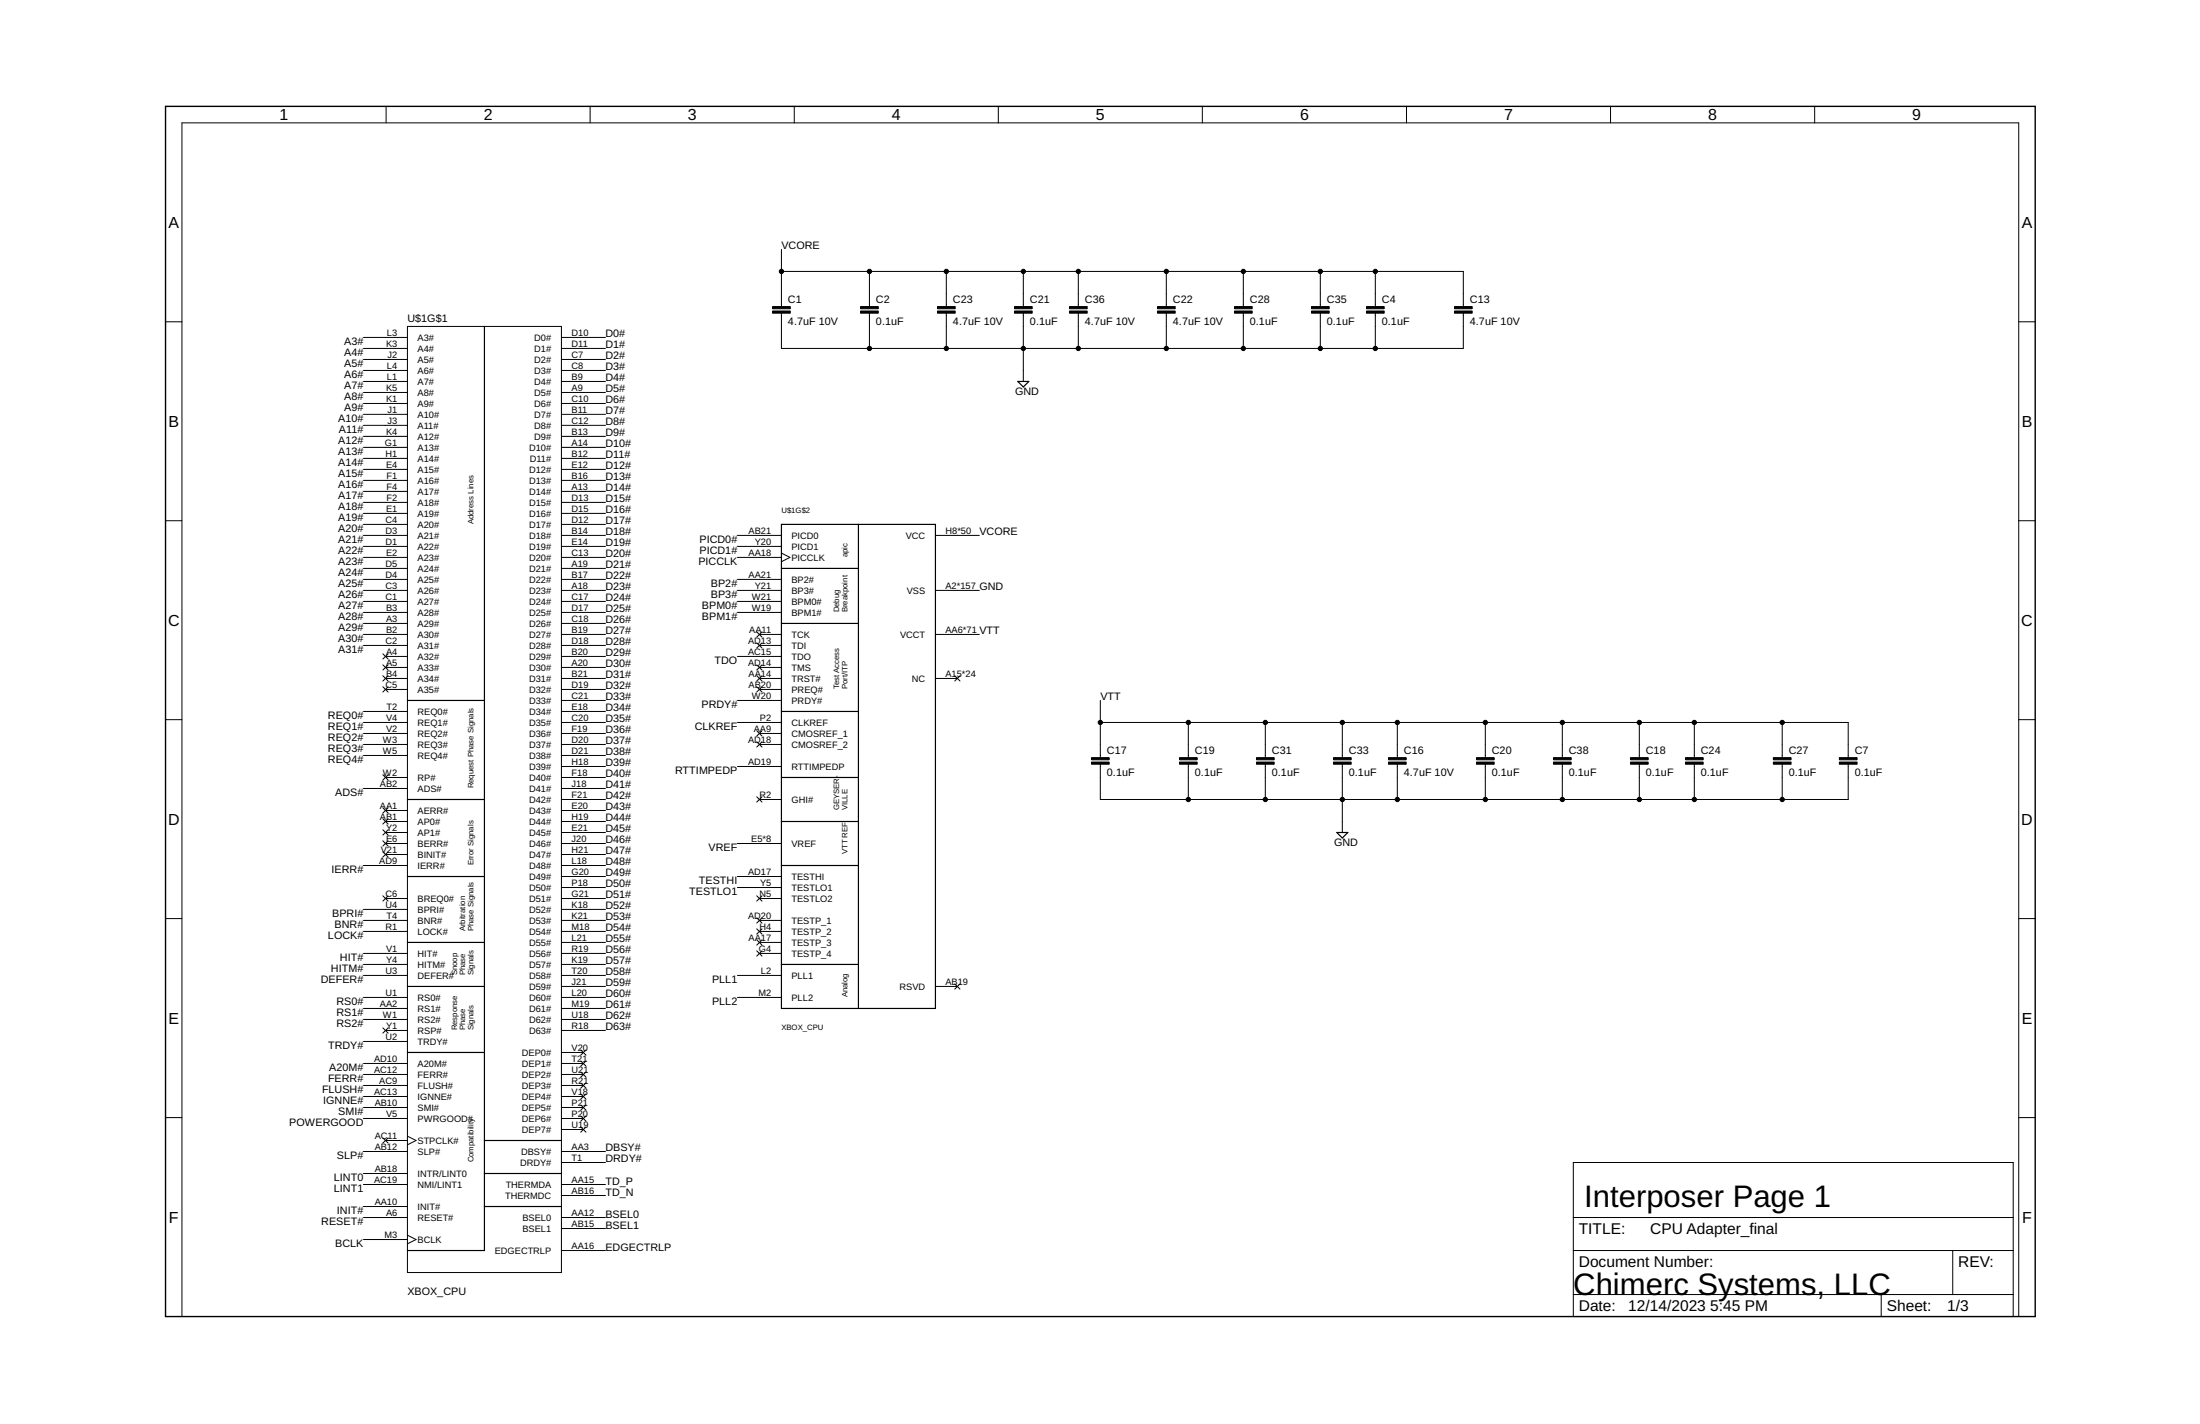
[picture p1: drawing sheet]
<svg xmlns="http://www.w3.org/2000/svg" width="432mm" height="279mm" viewBox="0 0 432 279" stroke-linecap="round" stroke-linejoin="round" font-family="sans-serif">
<g fill="none" stroke="#000" stroke-width=".2">
<path d="M75.8 20.9v3.2M115.8 20.9v3.2M155.9 20.9v3.2M195.9 20.9v3.2M236 20.9v3.2M276.1 20.9v3.2M316.1 20.9v3.2M356.2 20.9v3.2M153.4 48.9v11.3M153.4 53.3h133.8v6.9M170.6 53.3v6.9M185.7 53.3v6.9"/>
<path d="M200.9 53.3v6.9M211.6 53.3v6.9M228.9 53.3v6.9M244 53.3v6.9M259.1 53.3v6.9M269.9 53.3v6.9M32.5 63.1h3.2M71.3 66.2h8.7M71.3 68.4h8.7M71.3 70.5h8.7M71.3 72.7h8.7M71.3 74.8h8.7"/>
<path d="M71.3 77h8.7M71.3 79.2h8.7M80 64.1h30.2v185.6h-30.2zM110.2 66.2h8.6M110.2 68.4h8.6M110.2 70.5h8.6M110.2 72.7h8.6M110.2 74.8h8.6M110.2 77h8.6M110.2 79.2h8.6M153.4 61.4v7h133.8v-7M170.6 61.4v7"/>
<path d="M185.7 61.4v7M200.9 61.4v13.4M211.6 61.4v7M228.9 61.4v7M244 61.4v7M259.1 61.4v7M269.9 61.4v7M396.2 63.1h3.3M71.3 81.3h8.7M71.3 83.5h8.7M71.3 85.6h8.7M71.3 87.8h8.7"/>
<path d="M71.3 89.9h8.7M71.3 92.1h8.7M71.3 94.3h8.7M71.3 96.4h8.7M71.3 98.6h8.7M110.2 81.3h8.6M110.2 83.5h8.6M110.2 85.6h8.6M110.2 87.8h8.6M110.2 89.9h8.6M110.2 92.1h8.6M110.2 94.3h8.6"/>
<path d="M110.2 96.4h8.6M110.2 98.6h8.6M32.5 102.2h3.2M71.3 100.7h8.7M71.3 102.9h8.7M71.3 105.1h8.7M71.3 107.2h8.7M71.3 109.4h8.7M71.3 111.5h8.7M71.3 113.7h8.7M71.3 115.8h8.7M71.3 118h8.7"/>
<path d="M110.2 100.7h8.6M110.2 102.9h8.6M110.2 105.1h8.6M110.2 107.2h8.6M110.2 109.4h8.6M110.2 111.5h8.6M110.2 113.7h8.6M110.2 115.8h8.6M110.2 118h8.6M144.7 105.1h8.7M144.7 107.2h8.7M144.7 109.4h8.7"/>
<path d="M144.7 113.7h8.7M144.7 115.8h8.7M144.7 118h8.7M153.4 108.5l1.6 .9-1.6 .8M183.6 105.1h8.6M183.6 115.8h8.6M396.2 102.2h3.3M71.3 120.2h8.7M71.3 122.3h8.7M71.3 124.5h8.7M71.3 126.6h8.7M71.3 139.6h8.7"/>
<path d="M75.1 128.3l1.1 1M75.1 130.5l1.1 1M75.1 132.6l1.1 1M75.1 134.7l1.1 1.1M75.6 128.8h4.4M75.6 131h4.4M75.6 133.1h4.4M75.6 135.3h4.4M76.2 128.3l-1.1 1M76.2 130.5l-1.1 1M76.2 132.6l-1.1 1M76.2 134.7l-1.1 1.1"/>
<path d="M110.2 120.2h8.6M110.2 122.3h8.6M110.2 124.5h8.6M110.2 126.6h8.6M110.2 128.8h8.6M110.2 131h8.6M110.2 133.1h8.6M110.2 135.3h8.6M110.2 139.6h8.6M110.2 137.4h8.6M144.7 120.2h8.7M144.7 128.8h8.7"/>
<path d="M144.7 137.4h8.7M148.5 124l1.1 1M148.5 126.1l1.1 1M148.5 130.5l1.1 1M148.5 132.6l1.1 1M148.5 134.7l1.1 1.1M149.1 124.5h4.3M149.1 126.6h4.3M149.1 131h4.3M149.1 133.1h4.3M149.1 135.3h4.3M149.6 124l-1.1 1"/>
<path d="M149.6 126.1l-1.1 1M149.6 130.5l-1.1 1M149.6 132.6l-1.1 1M149.6 134.7l-1.1 1.1M183.6 124.5h8.6M183.6 133.1h4.3M187.4 132.6l1 1M188.4 132.6l-1 1M216 137.4v11.3M32.5 141.2h3.2M71.3 141.8h8.7M71.3 143.9h8.7"/>
<path d="M71.3 146.1h8.7M71.3 148.2h8.7M71.3 154.7h8.7M75.1 152l1.1 1.1M75.1 158.5l1.1 1M75.6 152.5h4.4M75.6 159h4.4M76.2 152l-1.1 1.1M76.2 158.5l-1.1 1M110.2 141.8h8.6M110.2 143.9h8.6M110.2 146.1h8.6"/>
<path d="M110.2 148.2h8.6M110.2 152.5h8.6M110.2 154.7h8.6M110.2 159h8.6M110.2 150.4h8.6M110.2 156.9h8.6M144.7 141.8h8.7M144.7 150.4h8.7M148.5 143.4l1.1 1M148.5 145.5l1.1 1.1M148.5 156.3l1.1 1.1M149.1 143.9h4.3"/>
<path d="M149.1 146.1h4.3M149.1 156.9h4.3M149.6 143.4l-1.1 1M149.6 145.5l-1.1 1.1M149.6 156.3l-1.1 1.1M216 141.8h146.8v6.9M216 149.9v7h146.8v-7M233.2 141.8v6.9M233.2 149.9v7M248.3 141.8v6.9M248.3 149.9v7M263.5 141.8v6.9"/>
<path d="M263.5 149.9v13.4M274.3 141.8v6.9M274.3 149.9v7M291.5 141.8v6.9M291.5 149.9v7M306.6 141.8v6.9M306.6 149.9v7M321.8 141.8v6.9M321.8 149.9v7M332.5 141.8v6.9M332.5 149.9v7M349.8 141.8v6.9"/>
<path d="M349.8 149.9v7M396.2 141.2h3.3M71.3 169.8h8.7M71.3 178.4h8.7M75.1 160.7l1.1 1M75.1 162.8l1.1 1.1M75.1 165l1.1 1M75.1 167.1l1.1 1.1M75.1 175.8l1.1 1M75.6 161.2h4.4M75.6 163.3h4.4M75.6 165.5h4.4"/>
<path d="M75.6 167.7h4.4M75.6 176.3h4.4M76.2 160.7l-1.1 1M76.2 162.8l-1.1 1.1M76.2 165l-1.1 1M76.2 167.1l-1.1 1.1M76.2 175.8l-1.1 1M110.2 161.2h8.6M110.2 163.3h8.6M110.2 165.5h8.6M110.2 167.7h8.6M110.2 169.8h8.6"/>
<path d="M110.2 176.3h8.6M110.2 178.4h8.6M110.2 172h8.6M110.2 174.1h8.6M144.7 165.5h8.7M144.7 172h8.7M144.7 174.1h8.7M148.5 175.8l1.1 1M149.1 176.3h4.3M149.6 175.8l-1.1 1M32.5 180.2h3.2M71.3 180.6h8.7"/>
<path d="M71.3 182.8h8.7M71.3 187.1h8.7M71.3 189.2h8.7M71.3 191.4h8.7M71.3 195.7h8.7M71.3 197.9h8.7M110.2 180.6h8.6M110.2 182.8h8.6M110.2 187.1h8.6M110.2 189.2h8.6M110.2 191.4h8.6M110.2 195.7h8.6"/>
<path d="M110.2 197.9h8.6M110.2 184.9h8.6M110.2 193.5h8.6M144.7 191.4h8.7M144.7 195.7h8.7M148.5 180.1l1.1 1M148.5 182.2l1.1 1.1M148.5 184.4l1.1 1M148.5 186.6l1.1 1M149.1 180.6h4.3M149.1 182.8h4.3M149.1 187.1h4.3"/>
<path d="M149.1 184.9h4.3M149.6 180.1l-1.1 1M149.6 186.6l-1.1 1M149.6 182.2l-1.1 1.1M149.6 184.4l-1.1 1M183.6 193.5h4.3M187.4 193l1 1.1M188.4 193l-1 1.1M396.2 180.2h3.3M32.5 219.3h3.2M71.3 200h8.7M71.3 204.3h8.7"/>
<path d="M71.3 208.7h8.7M71.3 210.8h8.7M71.3 213h8.7M71.3 215.1h8.7M71.3 217.3h8.7M71.3 219.5h8.7M75.1 201.7l1.1 1M75.6 202.2h4.4M76.2 201.7l-1.1 1M110.2 200h8.6M110.2 202.2h8.6M110.2 208.7h4.3"/>
<path d="M110.2 210.8h4.3M110.2 213h4.3M110.2 215.1h4.3M110.2 217.3h4.3M110.2 219.5h4.3M110.2 206.5h4.3M114 206l1 1M114 208.2l1 1M114 210.3l1 1M114 212.5l1 1M114 214.6l1 1.1M114 216.8l1 1"/>
<path d="M114 218.9l1 1.1M115 206l-1 1M115 208.2l-1 1M115 210.3l-1 1M115 212.5l-1 1M115 214.6l-1 1.1M115 216.8l-1 1M115 218.9l-1 1.1M396.2 219.3h3.3M71.3 225.9h8.7M71.3 230.3h8.7M71.3 232.4h8.7"/>
<path d="M71.3 236.7h8.7M71.3 238.9h8.7M75.1 223.3l1.1 1M75.6 223.8h4.4M76.2 223.3l-1.1 1M80 222.9l1.7 .9-1.7 .8M110.2 225.9h8.6M110.2 232.4h8.6M110.2 238.9h8.6M110.2 221.6h4.3M110.2 228.1h8.6M110.2 234.6h8.6"/>
<path d="M114 221.1l1 1M115 221.1l-1 1M308.8 238.9h86.3M308.8 228.1h86.3v30.2h-86.3zM35.7 258.3v-234.2h360.5v234.2M71.3 243.2h8.7M80 242.4l1.7 .8-1.7 .9M110.2 245.4h8.6M110.2 241h8.6M308.8 245.4h86.3M308.8 254h86.3M369.2 254v4.3"/>
<path d="M383.3 245.4v8.6"/>
</g>
<g fill="none" stroke="#000" stroke-width=".23">
<path d="M95.1 64.1v181.3h-15.1M199.8 74.8h2.1l-1 1.1zM153.4 102.9h30.2v95h-30.2zM153.4 111.5h15.1M168.5 102.9v95M80 137.4h15.1M153.4 122.3h15.1M153.4 139.6h15.1M80 156.9h15.1M153.4 152.5h15.1M80 172h15.1M153.4 161.2h15.1"/>
<path d="M153.4 169.8h15.1M262.4 163.3h2.1l-1 1.1zM80 184.9h15.1M80 193.5h15.1M153.4 189.2h15.1M80 206.5h15.1M95.1 223.8h15.1M95.1 230.3h15.1M95.1 236.7h15.1"/>
</g>
<g fill="#000" stroke="#000" stroke-width=".2">
<path d="M151.6 61h3.5v.4h-3.5zM151.6 60.2h3.5v.4h-3.5zM168.9 61h3.5v.4h-3.5zM168.9 60.2h3.5v.4h-3.5zM184 61h3.5v.4h-3.5zM184 60.2h3.5v.4h-3.5zM199.1 61h3.5v.4h-3.5zM199.1 60.2h3.5v.4h-3.5zM209.9 61h3.5v.4h-3.5zM209.9 60.2h3.5v.4h-3.5zM227.2 61h3.5v.4h-3.5zM227.2 60.2h3.5v.4h-3.5z"/>
<path d="M242.3 61h3.5v.4h-3.5zM242.3 60.2h3.5v.4h-3.5zM257.4 61h3.5v.4h-3.5zM257.4 60.2h3.5v.4h-3.5zM268.2 61h3.5v.4h-3.5zM268.2 60.2h3.5v.4h-3.5zM285.5 61h3.4v.4h-3.4zM285.5 60.2h3.4v.4h-3.4zM214.2 149.5h3.5v.4h-3.5zM214.2 148.7h3.5v.4h-3.5zM231.5 149.5h3.5v.4h-3.5zM231.5 148.7h3.5v.4h-3.5z"/>
<path d="M246.6 149.5h3.5v.4h-3.5zM246.6 148.7h3.5v.4h-3.5zM261.7 149.5h3.5v.4h-3.5zM261.7 148.7h3.5v.4h-3.5zM272.5 149.5h3.5v.4h-3.5zM272.5 148.7h3.5v.4h-3.5zM289.8 149.5h3.5v.4h-3.5zM289.8 148.7h3.5v.4h-3.5zM304.9 149.5h3.5v.4h-3.5zM304.9 148.7h3.5v.4h-3.5zM320 149.5h3.5v.4h-3.5zM320 148.7h3.5v.4h-3.5z"/>
<path d="M330.8 149.5h3.5v.4h-3.5zM330.8 148.7h3.5v.4h-3.5zM348.1 149.5h3.4v.4h-3.4zM348.1 148.7h3.4v.4h-3.4zM361 149.5h3.5v.4h-3.5zM361 148.7h3.5v.4h-3.5z"/>
</g>
<path d="M32.5 20.9h367v237.4h-367z" fill="none" stroke="#000" stroke-width=".28"/>
<g fill="#000" stroke="#000" stroke-width=".2">
<circle cx="153.4" cy="53.3" r=".42"/>
<circle cx="170.6" cy="53.3" r=".42"/>
<circle cx="185.7" cy="53.3" r=".42"/>
<circle cx="200.9" cy="53.3" r=".42"/>
<circle cx="211.6" cy="53.3" r=".42"/>
<circle cx="228.9" cy="53.3" r=".42"/>
<circle cx="244" cy="53.3" r=".42"/>
<circle cx="259.1" cy="53.3" r=".42"/>
<circle cx="269.9" cy="53.3" r=".42"/>
<circle cx="170.6" cy="68.4" r=".42"/>
<circle cx="185.7" cy="68.4" r=".42"/>
<circle cx="200.9" cy="68.4" r=".42"/>
<circle cx="211.6" cy="68.4" r=".42"/>
<circle cx="228.9" cy="68.4" r=".42"/>
<circle cx="244" cy="68.4" r=".42"/>
<circle cx="259.1" cy="68.4" r=".42"/>
<circle cx="269.9" cy="68.4" r=".42"/>
<circle cx="216" cy="141.8" r=".42"/>
<circle cx="233.2" cy="156.9" r=".42"/>
<circle cx="233.2" cy="141.8" r=".42"/>
<circle cx="248.3" cy="141.8" r=".42"/>
<circle cx="248.3" cy="156.9" r=".42"/>
<circle cx="263.5" cy="141.8" r=".42"/>
<circle cx="263.5" cy="156.9" r=".42"/>
<circle cx="274.3" cy="156.9" r=".42"/>
<circle cx="274.3" cy="141.8" r=".42"/>
<circle cx="291.5" cy="156.9" r=".42"/>
<circle cx="291.5" cy="141.8" r=".42"/>
<circle cx="306.6" cy="141.8" r=".42"/>
<circle cx="306.6" cy="156.9" r=".42"/>
<circle cx="321.8" cy="156.9" r=".42"/>
<circle cx="321.8" cy="141.8" r=".42"/>
<circle cx="332.5" cy="141.8" r=".42"/>
<circle cx="332.5" cy="156.9" r=".42"/>
<circle cx="349.8" cy="156.9" r=".42"/>
<circle cx="349.8" cy="141.8" r=".42"/>
</g>
<g font-size="6.1">
<text x="311" y="236.7">Interposer Page 1</text>
<text x="308.8" y="254">Chimerc Systems, LLC</text>
</g>
<g font-size="3.1">
<text x="54.9" y="23.6">1</text>
<text x="94.9" y="23.6">2</text>
<text x="135" y="23.6">3</text>
<text x="175" y="23.6">4</text>
<text x="215.1" y="23.6">5</text>
<text x="255.2" y="23.6">6</text>
<text x="295.2" y="23.6">7</text>
<text x="335.3" y="23.6">8</text>
<text x="375.3" y="23.6">9</text>
<text x="33.1" y="44.7">A</text>
<text x="396.8" y="44.7">A</text>
<text x="33.1" y="83.8">B</text>
<text x="396.8" y="83.8">B</text>
<text x="33" y="122.8">C</text>
<text x="396.7" y="122.8">C</text>
<text x="33" y="161.8">D</text>
<text x="396.7" y="161.8">D</text>
<text x="33.1" y="200.9">E</text>
<text x="396.8" y="200.9">E</text>
<text x="33.1" y="239.9">F</text>
<text x="396.9" y="239.9">F</text>
</g>
<g font-size="3">
<text x="309.9" y="242.1">TITLE:</text>
<text x="323.9" y="242.1">CPU Adapter_final</text>
<text x="309.9" y="248.6">Document Number:</text>
<text x="384.3" y="248.6">REV:</text>
<text x="309.9" y="257.2">Date:</text>
<text x="319.6" y="257.2">12/14/2023</text>
<text x="335.7" y="257.2">5:45 PM</text>
<text x="370.3" y="257.2">Sheet:</text>
<text x="382.2" y="257.2">1/3</text>
</g>
<g font-size="2.1">
<text x="153.4" y="48.9">VCORE</text>
<text x="154.7" y="59.4">C1</text>
<text x="171.9" y="59.4">C2</text>
<text x="187" y="59.4">C23</text>
<text x="202.2" y="59.4">C21</text>
<text x="212.9" y="59.4">C36</text>
<text x="230.2" y="59.4">C22</text>
<text x="245.3" y="59.4">C28</text>
<text x="260.4" y="59.4">C35</text>
<text x="271.2" y="59.4">C4</text>
<text x="288.5" y="59.4">C13</text>
<text x="80" y="63.2">U$1G$1</text>
<text x="154.7" y="63.7">4.7uF 10V</text>
<text x="171.9" y="63.7">0.1uF</text>
<text x="187" y="63.7">4.7uF 10V</text>
<text x="202.2" y="63.7">0.1uF</text>
<text x="212.9" y="63.7">4.7uF 10V</text>
<text x="230.2" y="63.7">4.7uF 10V</text>
<text x="245.3" y="63.7">0.1uF</text>
<text x="260.4" y="63.7">0.1uF</text>
<text x="271.2" y="63.7">0.1uF</text>
<text x="288.5" y="63.7">4.7uF 10V</text>
<text x="67.5" y="69.9">A4#</text>
<text x="67.5" y="67.7">A3#</text>
<text x="118.8" y="66.2">D0#</text>
<text x="118.8" y="68.4">D1#</text>
<text x="118.8" y="70.5">D2#</text>
<text x="67.5" y="76.3">A7#</text>
<text x="67.5" y="74.2">A6#</text>
<text x="67.5" y="72">A5#</text>
<text x="118.8" y="72.7">D3#</text>
<text x="118.8" y="74.8">D4#</text>
<text x="118.8" y="77">D5#</text>
<text x="199.2" y="77.5">GND</text>
<text x="66.4" y="82.8">A10#</text>
<text x="67.5" y="80.7">A9#</text>
<text x="67.5" y="78.5">A8#</text>
<text x="118.8" y="79.2">D6#</text>
<text x="118.8" y="81.3">D7#</text>
<text x="118.8" y="83.5">D8#</text>
<text x="66.4" y="89.3">A13#</text>
<text x="66.4" y="87.1">A12#</text>
<text x="66.5" y="85">A11#</text>
<text x="118.8" y="85.6">D9#</text>
<text x="118.8" y="87.8">D10#</text>
<text x="118.8" y="89.9">D11#</text>
<text x="66.4" y="95.8">A16#</text>
<text x="66.4" y="93.6">A15#</text>
<text x="66.4" y="91.4">A14#</text>
<text x="118.8" y="92.1">D12#</text>
<text x="118.8" y="94.3">D13#</text>
<text x="66.4" y="100.1">A18#</text>
<text x="66.4" y="97.9">A17#</text>
<text x="118.8" y="96.4">D14#</text>
<text x="118.8" y="98.6">D15#</text>
<text x="118.8" y="100.7">D16#</text>
<text x="66.4" y="106.6">A21#</text>
<text x="66.4" y="104.4">A20#</text>
<text x="66.4" y="102.2">A19#</text>
<text x="118.8" y="102.9">D17#</text>
<text x="118.8" y="105.1">D18#</text>
<text x="118.8" y="107.2">D19#</text>
<text x="137.3" y="106.6">PICD0#</text>
<text x="192.2" y="105.1">VCORE</text>
<text x="66.4" y="113">A24#</text>
<text x="66.4" y="110.9">A23#</text>
<text x="66.4" y="108.7">A22#</text>
<text x="118.8" y="109.4">D20#</text>
<text x="118.8" y="111.5">D21#</text>
<text x="118.8" y="113.7">D22#</text>
<text x="137.1" y="110.9">PICCLK</text>
<text x="137.3" y="108.7">PICD1#</text>
<text x="66.4" y="119.5">A27#</text>
<text x="66.4" y="117.4">A26#</text>
<text x="66.4" y="115.2">A25#</text>
<text x="118.8" y="115.8">D23#</text>
<text x="118.8" y="118">D24#</text>
<text x="137.8" y="119.5">BPM0#</text>
<text x="139.5" y="117.4">BP3#</text>
<text x="139.5" y="115.2">BP2#</text>
<text x="192.2" y="115.8">GND</text>
<text x="66.4" y="126">A30#</text>
<text x="66.4" y="123.8">A29#</text>
<text x="66.4" y="121.7">A28#</text>
<text x="118.8" y="120.2">D25#</text>
<text x="118.8" y="122.3">D26#</text>
<text x="118.8" y="124.5">D27#</text>
<text x="137.8" y="121.7">BPM1#</text>
<text x="192.2" y="124.5">VTT</text>
<text x="66.4" y="128.1">A31#</text>
<text x="118.8" y="126.6">D28#</text>
<text x="118.8" y="128.8">D29#</text>
<text x="118.8" y="131">D30#</text>
<text x="140.2" y="130.3">TDO</text>
<text x="118.8" y="133.1">D31#</text>
<text x="118.8" y="135.3">D32#</text>
<text x="118.8" y="137.4">D33#</text>
<text x="216" y="137.4">VTT</text>
<text x="64.4" y="143.3">REQ1#</text>
<text x="64.4" y="141.1">REQ0#</text>
<text x="118.8" y="139.6">D34#</text>
<text x="118.8" y="141.8">D35#</text>
<text x="118.8" y="143.9">D36#</text>
<text x="136.4" y="143.3">CLKREF</text>
<text x="137.7" y="138.9">PRDY#</text>
<text x="64.4" y="149.7">REQ4#</text>
<text x="64.4" y="147.6">REQ3#</text>
<text x="64.4" y="145.4">REQ2#</text>
<text x="118.8" y="146.1">D37#</text>
<text x="118.8" y="148.2">D38#</text>
<text x="217.3" y="147.9">C17</text>
<text x="234.5" y="147.9">C19</text>
<text x="249.6" y="147.9">C31</text>
<text x="264.8" y="147.9">C33</text>
<text x="275.5" y="147.9">C16</text>
<text x="292.8" y="147.9">C20</text>
<text x="307.9" y="147.9">C38</text>
<text x="323" y="147.9">C18</text>
<text x="333.8" y="147.9">C24</text>
<text x="351.1" y="147.9">C27</text>
<text x="364.1" y="147.9">C7</text>
<text x="118.8" y="150.4">D39#</text>
<text x="118.8" y="152.5">D40#</text>
<text x="118.8" y="154.7">D41#</text>
<text x="132.5" y="151.9">RTTIMPEDP</text>
<text x="217.3" y="152.2">0.1uF</text>
<text x="234.5" y="152.2">0.1uF</text>
<text x="249.6" y="152.2">0.1uF</text>
<text x="264.8" y="152.2">0.1uF</text>
<text x="275.5" y="152.2">4.7uF 10V</text>
<text x="292.8" y="152.2">0.1uF</text>
<text x="307.9" y="152.2">0.1uF</text>
<text x="323" y="152.2">0.1uF</text>
<text x="333.8" y="152.2">0.1uF</text>
<text x="351.1" y="152.2">0.1uF</text>
<text x="364.1" y="152.2">0.1uF</text>
<text x="65.8" y="156.2">ADS#</text>
<text x="118.8" y="156.9">D42#</text>
<text x="118.8" y="159">D43#</text>
<text x="118.8" y="161.2">D44#</text>
<text x="118.8" y="163.3">D45#</text>
<text x="118.8" y="165.5">D46#</text>
<text x="118.8" y="167.7">D47#</text>
<text x="139.1" y="167">VREF</text>
<text x="261.8" y="166">GND</text>
<text x="65.1" y="171.3">IERR#</text>
<text x="118.8" y="169.8">D48#</text>
<text x="118.8" y="172">D49#</text>
<text x="137.2" y="173.5">TESTHI</text>
<text x="65.2" y="179.9">BPRI#</text>
<text x="118.8" y="174.1">D50#</text>
<text x="118.8" y="176.3">D51#</text>
<text x="118.8" y="178.4">D52#</text>
<text x="135.3" y="175.6">TESTLO1</text>
<text x="64.4" y="184.3">LOCK#</text>
<text x="65.7" y="182.1">BNR#</text>
<text x="118.8" y="180.6">D53#</text>
<text x="118.8" y="182.8">D54#</text>
<text x="118.8" y="184.9">D55#</text>
<text x="65" y="190.7">HITM#</text>
<text x="66.7" y="188.6">HIT#</text>
<text x="118.8" y="187.1">D56#</text>
<text x="118.8" y="189.2">D57#</text>
<text x="118.8" y="191.4">D58#</text>
<text x="63" y="192.9">DEFER#</text>
<text x="66" y="197.2">RS0#</text>
<text x="118.8" y="193.6">D59#</text>
<text x="118.8" y="195.7">D60#</text>
<text x="118.8" y="197.9">D61#</text>
<text x="139.8" y="197.2">PLL2</text>
<text x="139.8" y="192.9">PLL1</text>
<text x="66" y="201.5">RS2#</text>
<text x="66" y="199.4">RS1#</text>
<text x="118.8" y="200">D62#</text>
<text x="118.8" y="202.2">D63#</text>
<text x="64.4" y="205.9">TRDY#</text>
<text x="63.2" y="214.5">FLUSH#</text>
<text x="64.4" y="212.3">FERR#</text>
<text x="64.6" y="210.2">A20M#</text>
<text x="56.8" y="221">POWERGOOD</text>
<text x="63.4" y="216.6">IGNNE#</text>
<text x="66.4" y="218.8">SMI#</text>
<text x="66.1" y="227.4">SLP#</text>
<text x="118.8" y="225.9">DBSY#</text>
<text x="65.5" y="233.9">LINT1</text>
<text x="65.5" y="231.8">LINT0</text>
<text x="118.8" y="228.1">DRDY#</text>
<text x="118.8" y="232.4">TD_P</text>
<text x="66.1" y="238.2">INIT#</text>
<text x="118.8" y="234.6">TD_N</text>
<text x="118.8" y="238.9">BSEL0</text>
<text x="63.1" y="240.4">RESET#</text>
<text x="65.8" y="244.7">BCLK</text>
<text x="118.8" y="241">BSEL1</text>
<text x="118.8" y="245.4">EDGECTRLP</text>
<text x="80" y="254">XBOX_CPU</text>
</g>
<g font-size="1.8">
<text x="76" y="65.9">L3</text>
<text x="112.2" y="65.9">D10</text>
<text x="75.8" y="68.1">K3</text>
<text x="76.1" y="70.2">J2</text>
<text x="82" y="66.8">A3#</text>
<text x="82" y="69">A4#</text>
<text x="82" y="71.2">A5#</text>
<text x="104.9" y="66.8">D0#</text>
<text x="104.9" y="69">D1#</text>
<text x="104.9" y="71.2">D2#</text>
<text x="112.2" y="68.1">D11</text>
<text x="112.2" y="70.2">C7</text>
<text x="75.8" y="76.7">K5</text>
<text x="76" y="72.4">L4</text>
<text x="76" y="74.5">L1</text>
<text x="82" y="73.3">A6#</text>
<text x="82" y="75.5">A7#</text>
<text x="82" y="77.6">A8#</text>
<text x="104.9" y="73.3">D3#</text>
<text x="104.9" y="75.5">D4#</text>
<text x="104.9" y="77.6">D5#</text>
<text x="112.2" y="72.4">C8</text>
<text x="112.2" y="74.5">B9</text>
<text x="112.2" y="76.7">A9</text>
<text x="75.8" y="78.9">K1</text>
<text x="76.1" y="81">J1</text>
<text x="76.1" y="83.2">J3</text>
<text x="82" y="79.8">A9#</text>
<text x="82" y="82">A10#</text>
<text x="104.9" y="79.8">D6#</text>
<text x="104.9" y="82">D7#</text>
<text x="112.2" y="78.9">C10</text>
<text x="112.2" y="81">B11</text>
<text x="112.2" y="83.2">C12</text>
<text x="75.6" y="87.5">G1</text>
<text x="75.7" y="89.6">H1</text>
<text x="75.8" y="85.3">K4</text>
<text x="82" y="84.1">A11#</text>
<text x="82" y="86.3">A12#</text>
<text x="82" y="88.4">A13#</text>
<text x="103.8" y="88.4">D10#</text>
<text x="104.9" y="84.1">D8#</text>
<text x="104.9" y="86.3">D9#</text>
<text x="112.2" y="85.3">B13</text>
<text x="112.2" y="87.5">A14</text>
<text x="112.2" y="89.6">B12</text>
<text x="75.8" y="91.8">E4</text>
<text x="75.8" y="94">F1</text>
<text x="82" y="90.6">A14#</text>
<text x="82" y="92.8">A15#</text>
<text x="82" y="94.9">A16#</text>
<text x="103.8" y="92.7">D12#</text>
<text x="103.8" y="94.9">D13#</text>
<text x="104" y="90.6">D11#</text>
<text x="112.2" y="91.8">E12</text>
<text x="112.2" y="94">B16</text>
<text x="75.8" y="100.4">E1</text>
<text x="75.8" y="96.1">F4</text>
<text x="75.8" y="98.3">F2</text>
<text x="82" y="97.1">A17#</text>
<text x="82" y="99.2">A18#</text>
<text x="82" y="101.4">A19#</text>
<text x="103.8" y="97.1">D14#</text>
<text x="103.8" y="99.2">D15#</text>
<text x="103.8" y="101.4">D16#</text>
<text x="112.2" y="96.1">A13</text>
<text x="112.2" y="98.3">D13</text>
<text x="112.2" y="100.4">D15</text>
<text x="75.7" y="102.6">C4</text>
<text x="75.7" y="104.8">D3</text>
<text x="75.7" y="106.9">D1</text>
<text x="82" y="103.5">A20#</text>
<text x="82" y="105.7">A21#</text>
<text x="82" y="107.9">A22#</text>
<text x="103.8" y="103.5">D17#</text>
<text x="103.8" y="105.7">D18#</text>
<text x="103.8" y="107.9">D19#</text>
<text x="112.2" y="102.6">D12</text>
<text x="112.2" y="104.8">B14</text>
<text x="112.2" y="106.9">E14</text>
<text x="146.9" y="104.8">AB21</text>
<text x="148.2" y="106.9">Y20</text>
<text x="155.4" y="105.7">PICD0</text>
<text x="155.4" y="107.9">PICD1</text>
<text x="177.8" y="105.7">VCC</text>
<text x="185.6" y="104.8">H8*50</text>
<text x="75.7" y="111.2">D5</text>
<text x="75.7" y="113.4">D4</text>
<text x="75.8" y="109.1">E2</text>
<text x="82" y="110">A23#</text>
<text x="82" y="112.2">A24#</text>
<text x="103.8" y="110">D20#</text>
<text x="103.8" y="112.2">D21#</text>
<text x="112.2" y="109.1">C13</text>
<text x="112.2" y="111.2">A19</text>
<text x="112.2" y="113.4">B17</text>
<text x="146.9" y="109.1">AA18</text>
<text x="146.9" y="113.4">AA21</text>
<text x="155.4" y="110">PICCLK</text>
<text x="75.7" y="115.5">C3</text>
<text x="75.7" y="117.7">C1</text>
<text x="75.8" y="119.9">B3</text>
<text x="82" y="114.3">A25#</text>
<text x="82" y="116.5">A26#</text>
<text x="82" y="118.7">A27#</text>
<text x="103.8" y="114.3">D22#</text>
<text x="103.8" y="116.5">D23#</text>
<text x="103.8" y="118.7">D24#</text>
<text x="112.2" y="115.5">A18</text>
<text x="112.2" y="117.7">C17</text>
<text x="112.2" y="119.9">D17</text>
<text x="147.6" y="117.7">W21</text>
<text x="147.6" y="119.9">W19</text>
<text x="148.2" y="115.5">Y21</text>
<text x="155.4" y="114.3">BP2#</text>
<text x="155.4" y="116.5">BP3#</text>
<text x="155.4" y="118.7">BPM0#</text>
<text x="178" y="116.5">VSS</text>
<text x="185.6" y="115.5">A2*157</text>
<text x="75.8" y="122">A3</text>
<text x="75.8" y="124.2">B2</text>
<text x="82" y="120.8">A28#</text>
<text x="82" y="123">A29#</text>
<text x="82" y="125.1">A30#</text>
<text x="103.8" y="120.8">D25#</text>
<text x="103.8" y="123">D26#</text>
<text x="103.8" y="125.1">D27#</text>
<text x="112.2" y="122">C18</text>
<text x="112.2" y="124.2">B19</text>
<text x="147.1" y="124.2">AA11</text>
<text x="155.4" y="120.8">BPM1#</text>
<text x="155.4" y="125.1">TCK</text>
<text x="176.7" y="125.1">VCCT</text>
<text x="185.6" y="124.2">AA6*71</text>
<text x="75.7" y="126.3">C2</text>
<text x="75.8" y="128.5">A4</text>
<text x="75.8" y="130.7">A5</text>
<text x="82" y="127.3">A31#</text>
<text x="82" y="129.4">A32#</text>
<text x="82" y="131.6">A33#</text>
<text x="103.8" y="127.3">D28#</text>
<text x="103.8" y="129.4">D29#</text>
<text x="103.8" y="131.6">D30#</text>
<text x="112.2" y="126.3">D18</text>
<text x="112.2" y="128.5">B20</text>
<text x="112.2" y="130.7">A20</text>
<text x="146.8" y="126.3">AD13</text>
<text x="146.8" y="128.5">AC15</text>
<text x="146.8" y="130.7">AD14</text>
<text x="155.4" y="127.3">TDI</text>
<text x="155.4" y="129.4">TDO</text>
<text x="155.4" y="131.6">TMS</text>
<text x="75.7" y="135">C5</text>
<text x="75.8" y="132.8">B4</text>
<text x="82" y="133.8">A34#</text>
<text x="82" y="135.9">A35#</text>
<text x="103.8" y="133.8">D31#</text>
<text x="103.8" y="135.9">D32#</text>
<text x="112.2" y="132.8">B21</text>
<text x="112.2" y="135">D19</text>
<text x="112.2" y="137.1">C21</text>
<text x="146.9" y="132.8">AA14</text>
<text x="146.9" y="135">AB20</text>
<text x="147.6" y="137.1">W20</text>
<text x="155.4" y="133.8">TRST#</text>
<text x="155.4" y="135.9">PREQ#</text>
<text x="179" y="133.8">NC</text>
<text x="185.6" y="132.8">A15*24</text>
<text x="75.8" y="141.4">V4</text>
<text x="75.8" y="143.6">V2</text>
<text x="75.9" y="139.3">T2</text>
<text x="82" y="140.2">REQ0#</text>
<text x="82" y="142.4">REQ1#</text>
<text x="103.8" y="138.1">D33#</text>
<text x="103.8" y="140.2">D34#</text>
<text x="103.8" y="142.4">D35#</text>
<text x="112.2" y="139.3">E18</text>
<text x="112.2" y="141.4">C20</text>
<text x="112.2" y="143.6">F19</text>
<text x="148" y="143.6">AA9</text>
<text x="149.2" y="141.4">P2</text>
<text x="155.4" y="138.1">PRDY#</text>
<text x="155.4" y="142.4">CLKREF</text>
<text x="75.2" y="145.8">W3</text>
<text x="75.2" y="147.9">W5</text>
<text x="82" y="144.6">REQ2#</text>
<text x="82" y="146.7">REQ3#</text>
<text x="82" y="148.9">REQ4#</text>
<text x="103.8" y="144.6">D36#</text>
<text x="103.8" y="146.7">D37#</text>
<text x="103.8" y="148.9">D38#</text>
<text x="112.2" y="145.8">D20</text>
<text x="112.2" y="147.9">D21</text>
<text x="146.8" y="145.8">AD18</text>
<text x="155.4" y="144.6">CMOSREF_1</text>
<text x="155.4" y="146.7">CMOSREF_2</text>
<text x="74.6" y="154.4">AB2</text>
<text x="75.2" y="152.2">W2</text>
<text x="82" y="153.2">RP#</text>
<text x="82" y="155.3">ADS#</text>
<text x="103.8" y="151">D39#</text>
<text x="103.8" y="153.2">D40#</text>
<text x="103.8" y="155.3">D41#</text>
<text x="112.2" y="150.1">H18</text>
<text x="112.2" y="152.2">F18</text>
<text x="112.2" y="154.4">J18</text>
<text x="146.8" y="150.1">AD19</text>
<text x="155.4" y="151">RTTIMPEDP</text>
<text x="74.6" y="158.7">AA1</text>
<text x="74.6" y="160.9">AB1</text>
<text x="82" y="159.7">AERR#</text>
<text x="82" y="161.8">AP0#</text>
<text x="103.8" y="157.5">D42#</text>
<text x="103.8" y="159.7">D43#</text>
<text x="103.8" y="161.8">D44#</text>
<text x="112.2" y="156.6">F21</text>
<text x="112.2" y="158.7">E20</text>
<text x="112.2" y="160.9">H19</text>
<text x="149.1" y="156.6">R2</text>
<text x="155.4" y="157.5">GHI#</text>
<text x="74.7" y="167.4">V21</text>
<text x="75.8" y="165.2">E6</text>
<text x="75.8" y="163">Y2</text>
<text x="82" y="164">AP1#</text>
<text x="82" y="166.1">BERR#</text>
<text x="103.8" y="164">D45#</text>
<text x="103.8" y="166.1">D46#</text>
<text x="112.2" y="163">E21</text>
<text x="112.2" y="165.2">J20</text>
<text x="112.2" y="167.4">H21</text>
<text x="147.4" y="165.2">E5*8</text>
<text x="155.4" y="166.1">VREF</text>
<text x="74.5" y="169.5">AD9</text>
<text x="82" y="168.3">BINIT#</text>
<text x="82" y="170.5">IERR#</text>
<text x="103.8" y="168.3">D47#</text>
<text x="103.8" y="170.5">D48#</text>
<text x="103.8" y="172.6">D49#</text>
<text x="112.2" y="169.5">L18</text>
<text x="112.2" y="171.7">G20</text>
<text x="112.2" y="173.8">P18</text>
<text x="146.8" y="171.7">AD17</text>
<text x="149.2" y="173.8">Y5</text>
<text x="155.4" y="172.6">TESTHI</text>
<text x="75.7" y="176">C6</text>
<text x="75.7" y="178.1">U4</text>
<text x="82" y="176.9">BREQ0#</text>
<text x="82" y="179.1">BPRI#</text>
<text x="103.8" y="174.8">D50#</text>
<text x="103.8" y="176.9">D51#</text>
<text x="103.8" y="179.1">D52#</text>
<text x="112.2" y="176">G21</text>
<text x="112.2" y="178.1">K18</text>
<text x="149.1" y="176">N5</text>
<text x="155.4" y="174.8">TESTLO1</text>
<text x="155.4" y="176.9">TESTLO2</text>
<text x="75.7" y="182.5">R1</text>
<text x="75.9" y="180.3">T4</text>
<text x="82" y="181.3">BNR#</text>
<text x="82" y="183.4">LOCK#</text>
<text x="103.8" y="181.2">D53#</text>
<text x="103.8" y="183.4">D54#</text>
<text x="103.8" y="185.6">D55#</text>
<text x="112.2" y="180.3">K21</text>
<text x="112.2" y="182.5">M18</text>
<text x="112.2" y="184.6">L21</text>
<text x="146.8" y="180.3">AD20</text>
<text x="146.9" y="184.6">AA17</text>
<text x="149.1" y="182.5">H4</text>
<text x="155.4" y="181.3">TESTP_1</text>
<text x="155.4" y="183.4">TESTP_2</text>
<text x="155.4" y="185.6">TESTP_3</text>
<text x="75.7" y="191.1">U3</text>
<text x="75.8" y="186.8">V1</text>
<text x="75.8" y="188.9">Y4</text>
<text x="82" y="187.7">HIT#</text>
<text x="82" y="189.9">HITM#</text>
<text x="103.8" y="187.7">D56#</text>
<text x="103.8" y="189.9">D57#</text>
<text x="112.2" y="186.8">R19</text>
<text x="112.2" y="188.9">K19</text>
<text x="112.2" y="191.1">T20</text>
<text x="148.9" y="186.8">G4</text>
<text x="149.3" y="191.1">L2</text>
<text x="155.4" y="187.7">TESTP_4</text>
<text x="74.6" y="197.6">AA2</text>
<text x="75.7" y="195.4">U1</text>
<text x="82" y="192">DEFER#</text>
<text x="82" y="196.4">RS0#</text>
<text x="103.8" y="192">D58#</text>
<text x="103.8" y="194.2">D59#</text>
<text x="103.8" y="196.4">D60#</text>
<text x="112.2" y="193.3">J21</text>
<text x="112.2" y="195.4">L20</text>
<text x="112.2" y="197.6">M19</text>
<text x="148.9" y="195.4">M2</text>
<text x="155.4" y="192">PLL1</text>
<text x="155.4" y="196.4">PLL2</text>
<text x="176.6" y="194.2">RSVD</text>
<text x="185.6" y="193.3">AB19</text>
<text x="75.2" y="199.7">W1</text>
<text x="75.8" y="201.9">Y1</text>
<text x="82" y="198.5">RS1#</text>
<text x="82" y="200.7">RS2#</text>
<text x="82" y="202.8">RSP#</text>
<text x="103.8" y="198.5">D61#</text>
<text x="103.8" y="200.7">D62#</text>
<text x="103.8" y="202.8">D63#</text>
<text x="112.2" y="199.7">U18</text>
<text x="112.2" y="201.9">R18</text>
<text x="73.4" y="208.4">AD10</text>
<text x="75.7" y="204">U2</text>
<text x="82" y="205">TRDY#</text>
<text x="82" y="209.3">A20M#</text>
<text x="102.5" y="207.1">DEP0#</text>
<text x="102.5" y="209.3">DEP1#</text>
<text x="112.2" y="206.2">V20</text>
<text x="112.2" y="208.4">T21</text>
<text x="73.4" y="210.5">AC12</text>
<text x="73.4" y="214.8">AC13</text>
<text x="74.5" y="212.7">AC9</text>
<text x="82" y="211.5">FERR#</text>
<text x="82" y="213.6">FLUSH#</text>
<text x="82" y="215.8">IGNNE#</text>
<text x="102.5" y="211.5">DEP2#</text>
<text x="102.5" y="213.6">DEP3#</text>
<text x="102.5" y="215.8">DEP4#</text>
<text x="112.2" y="210.5">U21</text>
<text x="112.2" y="212.7">R21</text>
<text x="112.2" y="214.8">V18</text>
<text x="73.5" y="217">AB10</text>
<text x="75.8" y="219.2">V5</text>
<text x="82" y="217.9">SMI#</text>
<text x="82" y="220.1">PWRGOOD#</text>
<text x="102.5" y="217.9">DEP5#</text>
<text x="102.5" y="220.1">DEP6#</text>
<text x="112.2" y="217">P21</text>
<text x="112.2" y="219.2">P20</text>
<text x="112.2" y="221.3">U19</text>
<text x="73.5" y="225.6">AB12</text>
<text x="73.6" y="223.5">AC11</text>
<text x="82" y="224.4">STPCLK#</text>
<text x="82" y="226.6">SLP#</text>
<text x="102.3" y="226.6">DBSY#</text>
<text x="102.5" y="222.3">DEP7#</text>
<text x="112.2" y="225.6">AA3</text>
<text x="112.2" y="227.8">T1</text>
<text x="73.4" y="232.1">AC19</text>
<text x="73.5" y="229.9">AB18</text>
<text x="82" y="230.9">INTR/LINT0</text>
<text x="82" y="233.1">NMI/LINT1</text>
<text x="99.3" y="233.1">THERMDA</text>
<text x="102.1" y="228.7">DRDY#</text>
<text x="112.2" y="232.1">AA15</text>
<text x="73.5" y="236.4">AA10</text>
<text x="75.8" y="238.6">A6</text>
<text x="82" y="237.4">INIT#</text>
<text x="82" y="239.5">RESET#</text>
<text x="99.1" y="235.2">THERMDC</text>
<text x="102.6" y="239.5">BSEL0</text>
<text x="112.2" y="234.3">AB16</text>
<text x="112.2" y="238.6">AA12</text>
<text x="75.5" y="242.9">M3</text>
<text x="82" y="243.8">BCLK</text>
<text x="102.6" y="241.7">BSEL1</text>
<text x="112.2" y="245.1">AA16</text>
<text x="112.2" y="240.7">AB15</text>
<text x="97.1" y="246">EDGECTRLP</text>
</g>
<g font-size="1.5">
<text x="153.4" y="100.7">U$1G$2</text>
<text x="92.9" y="102.9" transform="rotate(-90 92.9 102.9)">Address Lines</text>
<text x="166.3" y="109.4" transform="rotate(-90 166.3 109.4)">apic</text>
<text x="164.7" y="120.2" transform="rotate(-90 164.7 120.2)">Debug</text>
<text x="166.3" y="120.2" transform="rotate(-90 166.3 120.2)">Breakpoint</text>
<text x="164.7" y="135.3" transform="rotate(-90 164.7 135.3)">Test Access</text>
<text x="166.3" y="135.3" transform="rotate(-90 166.3 135.3)">Port/ITP</text>
<text x="92.9" y="154.7" transform="rotate(-90 92.9 154.7)">Request Phase Signals</text>
<text x="164.7" y="159" transform="rotate(-90 164.7 159)">GEYSER-</text>
<text x="166.3" y="159" transform="rotate(-90 166.3 159)">VILLE</text>
<text x="166.3" y="167.7" transform="rotate(-90 166.3 167.7)">VTT REF</text>
<text x="92.9" y="169.8" transform="rotate(-90 92.9 169.8)">Error Signals</text>
<text x="91.3" y="182.8" transform="rotate(-90 91.3 182.8)">Arbitration</text>
<text x="92.9" y="182.8" transform="rotate(-90 92.9 182.8)">Phase Signals</text>
<text x="89.7" y="191.4" transform="rotate(-90 89.7 191.4)">Snoop</text>
<text x="91.3" y="191.4" transform="rotate(-90 91.3 191.4)">Phase</text>
<text x="92.9" y="191.4" transform="rotate(-90 92.9 191.4)">Signals</text>
<text x="166.3" y="195.7" transform="rotate(-90 166.3 195.7)">Analog</text>
<text x="89.7" y="202.2" transform="rotate(-90 89.7 202.2)">Response</text>
<text x="91.3" y="202.2" transform="rotate(-90 91.3 202.2)">Phase</text>
<text x="92.9" y="202.2" transform="rotate(-90 92.9 202.2)">Signals</text>
<text x="153.4" y="202.2">XBOX_CPU</text>
<text x="92.9" y="228.1" transform="rotate(-90 92.9 228.1)">Compatibility</text>
</g>
</svg>
